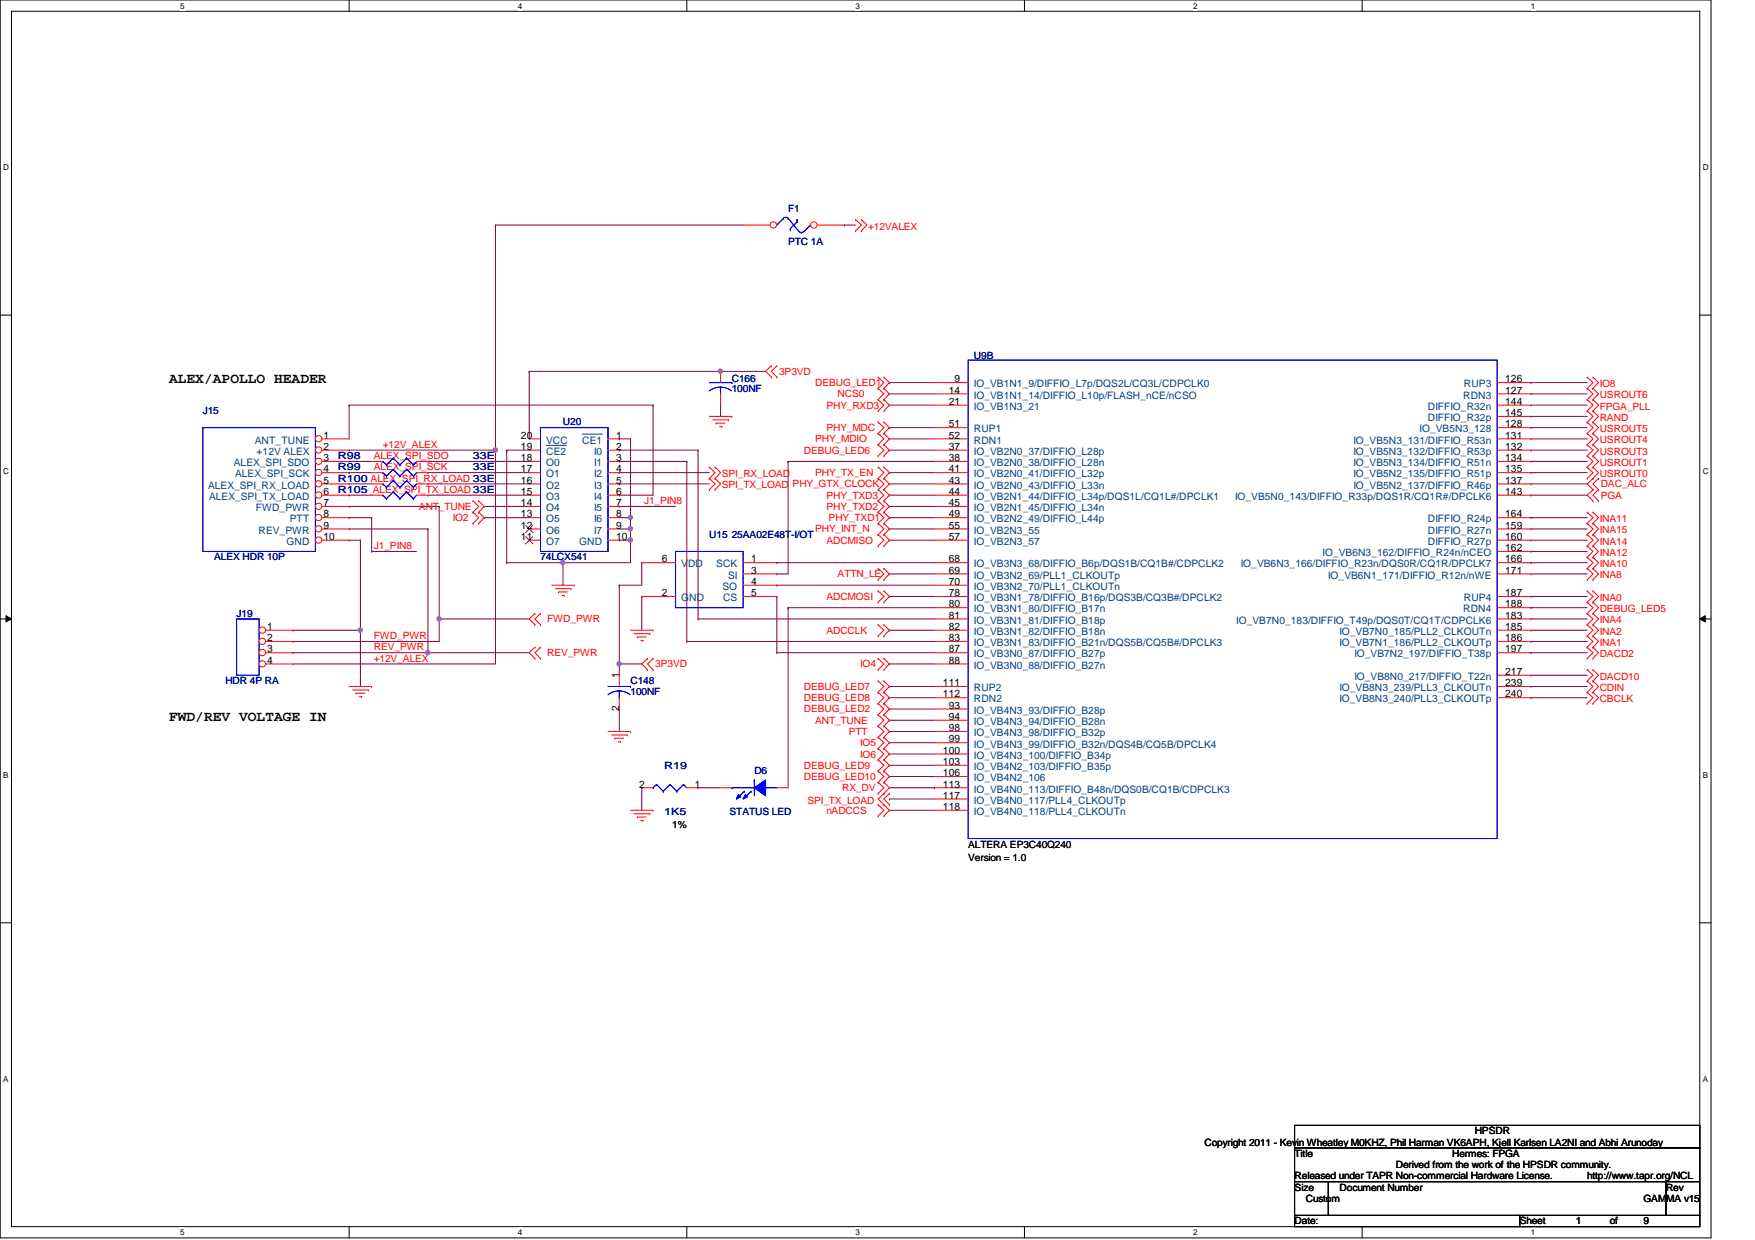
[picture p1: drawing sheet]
<svg xmlns="http://www.w3.org/2000/svg" width="297mm" height="210mm" viewBox="0 0 297 210" stroke-linecap="round" stroke-linejoin="round" font-family="sans-serif">
<path d="M0 0h289.6v209.5h-289.6zM1.9 1.9h285.8v205.7h-285.8z" fill="none" stroke="#000" stroke-width=".17"/>
<g fill="#fff">
<path d="M30.5 .2h.8v1.5h-.8z"/>
<path d="M30.5 207.9h.8v1.5h-.8z"/>
</g>
<path d="M59.1 0v1.9M59.1 207.6v1.9" fill="none" stroke="#000" stroke-width=".17"/>
<g fill="#fff">
<path d="M87.7 .2h.7v1.5h-.7z"/>
<path d="M87.7 207.9h.7v1.5h-.7z"/>
</g>
<path d="M116.2 0v1.9M116.2 207.6v1.9" fill="none" stroke="#000" stroke-width=".17"/>
<g fill="#fff">
<path d="M144.8 .2h.8v1.5h-.8z"/>
<path d="M144.8 207.9h.8v1.5h-.8z"/>
</g>
<path d="M173.4 0v1.9M173.4 207.6v1.9" fill="none" stroke="#000" stroke-width=".17"/>
<g fill="#fff">
<path d="M202 .2h.7v1.5h-.7z"/>
<path d="M202 207.9h.7v1.5h-.7z"/>
</g>
<path d="M230.5 0v1.9M230.5 207.6v1.9" fill="none" stroke="#000" stroke-width=".17"/>
<g fill="#fff">
<path d="M259.1 .2h.8v1.5h-.8z"/>
<path d="M259.1 207.9h.8v1.5h-.8z"/>
<path d="M.5 27.6h1v1.5h-1z"/>
<path d="M288.2 27.6h1v1.5h-1z"/>
<path d="M.5 79h1v1.6h-1z"/>
<path d="M288.2 79h1v1.6h-1z"/>
</g>
<path d="M0 53.3h1.9M287.7 53.3h1.9" fill="none" stroke="#000" stroke-width=".17"/>
<g fill="#fff">
<path d="M.5 130.5h.9v1.5h-.9z"/>
<path d="M288.2 130.5h.9v1.5h-.9z"/>
</g>
<path d="M0 104.8h1.9M1 104.2l.9 .6-.9 .5zM287.7 104.8l.9-.6v1.1zM287.7 104.8h1.9" fill="none" stroke="#000" stroke-width=".17"/>
<path d="M1 104.2l.9 .6-.9 .5zM287.7 104.8l.9-.6v1.1z" fill="#000"/>
<g fill="#fff">
<path d="M.5 181.9h.9v1.5h-.9z"/>
<path d="M288.2 181.9h.9v1.5h-.9z"/>
</g>
<path d="M0 156.2h1.9M287.7 156.2h1.9" fill="none" stroke="#000" stroke-width=".17"/>
<g fill="none" stroke="#800040" stroke-width=".17">
<path d="M89.6 62.9h.1M89.6 62.9v11.4M89.6 62.9h40M122 62.9h.1M150.5 66.7h.1M150.5 64.8h.1M150.5 68.6h.1M150.5 74.3h.1M150.5 76.2h.1M150.5 72.4h.1M150.5 74.3h7.7M150.5 72.4h7.7"/>
<path d="M150.5 68.6h7.7M150.5 66.7h7.7M150.5 64.8h7.7M150.5 76.2h7.7M259.1 74.3h.1M259.1 72.4h.1M259.1 68.6h.1M259.1 66.7h.1M259.1 64.8h.1M259.1 70.5h.1M259.1 78.1h.1M259.1 76.2h.1"/>
<path d="M259.1 74.3h9.5M259.1 72.4h9.5M259.1 68.6h9.5M259.1 66.7h9.5M259.1 64.8h9.5M259.1 70.5h9.5M259.1 76.2h9.5M259.1 78.1h9.5M131.5 95.2h.1M131.5 95.2h26.7M150.5 80h.1M150.5 81.9h.1"/>
<path d="M150.5 83.8h.1M150.5 85.7h.1M150.5 89.5h.1M150.5 91.4h.1M150.5 87.6h.1M150.5 80h7.7M150.5 81.9h7.7M150.5 83.8h7.7M150.5 85.7h7.7M150.5 89.5h7.7M150.5 91.4h7.7M150.5 87.6h7.7"/>
<path d="M259.1 87.6h.1M259.1 80h.1M259.1 95.2h.1M259.1 97.2h.1M259.1 93.3h.1M259.1 91.4h.1M259.1 89.5h.1M259.1 81.9h.1M259.1 80h9.5M259.1 81.9h9.5M259.1 89.5h9.5M259.1 91.4h9.5"/>
<path d="M259.1 95.2h9.5M259.1 87.6h9.5M259.1 97.2h9.5M259.1 93.3h9.5M116.2 108.6h.1M116.2 108.6h42M118.1 104.8h.1M118.1 104.8h40.1M131.5 110.5h.1M131.5 110.5h26.7M150.5 101h.1M150.5 106.7h.1"/>
<path d="M150.5 118.1h.1M150.5 101h7.7M150.5 106.7h7.7M150.5 118.1h7.7M259.1 101h.1M259.1 108.6h.1M259.1 114.3h.1M259.1 110.5h.1M259.1 106.7h.1M259.1 104.8h.1M259.1 102.9h.1M259.1 116.2h.1"/>
<path d="M259.1 118.1h.1M259.1 101h9.5M259.1 104.8h9.5M259.1 106.7h9.5M259.1 108.6h9.5M259.1 110.5h9.5M259.1 118.1h9.5M259.1 114.3h9.5M259.1 102.9h9.5M259.1 116.2h9.5M150.5 120h.1M150.5 121.9h.1"/>
<path d="M150.5 123.8h.1M150.5 135.3h.1M150.5 137.2h.1M150.5 125.7h.1M150.5 127.6h.1M150.5 129.5h.1M150.5 131.4h.1M150.5 120h7.7M150.5 121.9h7.7M150.5 123.8h7.7M150.5 135.3h7.7M150.5 137.2h7.7"/>
<path d="M150.5 125.7h7.7M150.5 127.6h7.7M150.5 129.5h7.7M150.5 131.4h7.7"/>
</g>
<circle cx="121.9" cy="62.8" r=".37" fill="#f0f"/>
<circle cx="121.9" cy="62.8" r=".37" fill="none" stroke="#f0f" stroke-width=".17"/>
<g fill="none" stroke="#800040" stroke-width=".17">
<path d="M72.4 78.1h.1M72.4 78.1h17.2M85.8 76.2h.1M85.8 76.2v19M85.8 76.2h3.8M62.9 87.6h.1M62.9 93.3h.1M62.9 87.6v5.7M62.9 93.3h7.6M72.4 83.8h.1M72.4 80h.1M72.4 83.8h17.2"/>
<path d="M72.4 80h17.2M95.3 95.2h.1M95.3 95.2h11.4M104.8 81.9h.1M104.8 85.7h.1M104.8 91.4h.1M104.8 81.9h15.3M104.8 85.7h9.5M104.8 91.4h1.9"/>
</g>
<circle cx="95.3" cy="95.2" r=".37" fill="#f0f"/>
<circle cx="95.3" cy="95.2" r=".37" fill="none" stroke="#f0f" stroke-width=".17"/>
<path d="M122 68.6h.1M122 68.6v1.9M59.1 87.6h.1M59.1 87.6h3.8M72.4 81.9h.1M72.4 81.9h17.2M82 87.6h.1M82 87.6h7.6M106.7 91.4h.1M106.7 91.4v3.8" fill="none" stroke="#800040" stroke-width=".17"/>
<circle cx="106.7" cy="91.4" r=".37" fill="#f0f"/>
<circle cx="106.7" cy="91.4" r=".37" fill="none" stroke="#f0f" stroke-width=".17"/>
<g fill="none" stroke="#800040" stroke-width=".17">
<path d="M83.9 38.1h.1M83.9 38.1v38.1M59.1 68.6h.1M59.1 78.1h.1M59.1 68.6v5.7M59.1 68.6h51.4M59.1 78.1h3.8M104.8 74.3h.1M104.8 74.3h1.9M59.1 80h.1M59.1 81.9h.1M59.1 85.7h.1"/>
<path d="M59.1 83.8h.1M59.1 83.8h3.8M59.1 80h3.8M59.1 81.9h3.8M59.1 85.7h15.2M104.8 83.8h.1M104.8 83.8h5.7M74.3 104.8h.1M74.3 104.8v3.8"/>
</g>
<circle cx="74.3" cy="104.7" r=".37" fill="#f0f"/>
<circle cx="74.3" cy="104.7" r=".37" fill="none" stroke="#f0f" stroke-width=".17"/>
<path d="M59.1 89.5h.1M59.1 89.5h13.3M72.4 89.5h.1M72.4 89.5v21M49.6 108.6h.1M49.6 106.7h.1M49.6 108.6h24.7M49.6 106.7h11.4M61 106.7h.1M61 106.7v9.5" fill="none" stroke="#800040" stroke-width=".17"/>
<circle cx="72.4" cy="110.5" r=".37" fill="#f0f"/>
<circle cx="72.4" cy="110.5" r=".37" fill="none" stroke="#f0f" stroke-width=".17"/>
<path d="M59.1 91.4h.1M59.1 91.4h1.9M61 91.4h.1M61 91.4v15.3" fill="none" stroke="#800040" stroke-width=".17"/>
<circle cx="61" cy="106.7" r=".37" fill="#f0f"/>
<circle cx="61" cy="106.7" r=".37" fill="none" stroke="#f0f" stroke-width=".17"/>
<path d="M59.1 76.2h.1M59.1 76.2h24.8M83.9 76.2h.1M83.9 76.2v36.2h-34.3M49.6 110.5h.1M49.6 112.4h.1M49.6 110.5h22.8" fill="none" stroke="#800040" stroke-width=".17"/>
<circle cx="83.8" cy="76.2" r=".37" fill="#f0f"/>
<circle cx="83.8" cy="76.2" r=".37" fill="none" stroke="#f0f" stroke-width=".17"/>
<g fill="none" stroke="#800040" stroke-width=".17">
<path d="M83.9 38.1h.1M83.9 38.1h41.9M104.8 76.2h.1M104.8 78.1h.1M104.8 76.2h13.3M104.8 78.1h11.4M110.5 68.6h.1M110.5 68.6v15.2M116.2 78.1h.1M116.2 78.1v30.5M118.1 76.2h.1M118.1 76.2v28.6"/>
<path d="M74.3 85.7h.1M74.3 85.7v19.1M85.8 95.2h.1M85.8 95.2h9.5M95.3 95.2h.1M95.3 95.2v3.9M104.8 80h.1M104.8 99.1h.1M104.8 80h15.3M104.8 99.1v13.3M108.6 95.2h.1M108.6 95.2v3.9h-3.8"/>
<path d="M131.5 99.1h.1M131.5 99.1h26.7M259.1 83.8h.1M259.1 83.8h9.5M72.4 110.5h.1M72.4 110.5h17.2M74.3 104.8h.1M74.3 104.8h15.3M104.8 112.4h.1M104.8 112.4h3.8M108.6 101h.1M108.6 101v5.7"/>
<path d="M131.5 101h.1M131.5 101v9.5M150.5 112.4h.1M150.5 112.4h7.7"/>
</g>
<circle cx="104.8" cy="112.4" r=".37" fill="#f0f"/>
<circle cx="104.8" cy="112.4" r=".37" fill="none" stroke="#f0f" stroke-width=".17"/>
<g fill="none" stroke="#800040" stroke-width=".17">
<path d="M133.4 78.1h.1M133.4 78.1v19.1h-1.9M133.4 78.1h24.8M82 85.7h.1M82 85.7h7.6M106.7 89.5h.1M106.7 89.5v1.9M131.5 97.2h.1M150.5 97.2h.1M150.5 97.2h7.7M104.8 112.4h.1M104.8 112.4v1.9"/>
<path d="M133.4 102.9h.1M133.4 102.9v30.4M133.4 102.9h24.8M150.5 116.2h.1M150.5 116.2h7.7M104.8 120h.1M104.8 120v3.8M108.6 133.3h.1M108.6 133.3v3.9M118.1 133.3h.1M118.1 133.3h3.9"/>
</g>
<circle cx="106.7" cy="89.5" r=".37" fill="#f0f"/>
<circle cx="106.7" cy="89.5" r=".37" fill="none" stroke="#f0f" stroke-width=".17"/>
<path d="M106.7 87.6h.1M106.7 87.6v1.9" fill="none" stroke="#800040" stroke-width=".17"/>
<circle cx="106.7" cy="87.6" r=".37" fill="#f0f"/>
<circle cx="106.7" cy="87.6" r=".37" fill="none" stroke="#f0f" stroke-width=".17"/>
<path d="M142.9 38.1h.1M142.9 38.1h1.9M106.7 74.3h.1M106.7 74.3v13.3M104.8 87.6h1.9M104.8 89.5h1.9M106.7 87.6h.1M106.7 89.5h.1M150.5 133.3h7.7M158.2 133.3h.1" fill="none" stroke="#800040" stroke-width=".17"/>
<g fill="none" stroke="#f00" stroke-width=".17">
<path d="M144.8 37.2h.1M144.8 39.1h.1M144.8 37.2l1 .9-1 1M145.8 37.2h.1M145.8 39.1h.1M145.8 37.2l.9 .9-.9 1M62.9 78.1h1.9M70.5 78.1h1.9M120.1 79.1h.1M120.1 70.5h3.8M120.1 79.1l.9 .9-.9 1M120.6 71.1h2.7"/>
<path d="M121 79.1h.1M121 79.1l1 .9-1 1M121.2 71.6h.1M121.2 71.6h1.5M121.8 72.2h.4M122.2 72.2h.1M123.3 71.1h.1M123.9 70.5h.1M130.6 61.9h.1M130.6 63.8h.1M130.6 61.9l-1 1 1 .9M131.5 63.8h.1"/>
<path d="M131.5 61.9h.1M131.5 61.9l-.9 1 .9 .9M148.6 67.6h.1M148.6 65.7h.1M148.6 63.8h.1M148.6 69.6h.1M148.6 75.3h.1M148.6 73.4h.1M148.6 79.1h.1M148.6 71.5h.1M148.6 77.2h.1M148.6 65.7l1 1-1 .9"/>
<path d="M148.6 63.8l1 1-1 .9M148.6 67.6l1 1-1 1M148.6 73.4l1 .9-1 1M148.6 79.1l1 .9-1 1M148.6 71.5l1 .9-1 1M148.6 75.3l1 .9-1 1M149.6 65.7h.1M149.6 67.6h.1M149.6 63.8h.1M149.6 69.6h.1M149.6 73.4h.1M149.6 75.3h.1"/>
<path d="M149.6 79.1h.1M149.6 71.5h.1M149.6 77.2h.1M149.6 65.7l.9 1-.9 .9M149.6 63.8l.9 1-.9 .9M149.6 67.6l.9 1-.9 1M149.6 73.4l.9 .9-.9 1M149.6 79.1l.9 .9-.9 1M149.6 71.5l.9 .9-.9 1M149.6 75.3l.9 .9-.9 1M268.6 73.4h.1M268.6 75.3h.1"/>
<path d="M268.6 71.5h.1M268.6 67.6h.1M268.6 69.6h.1M268.6 65.7h.1M268.6 79.1h.1M268.6 77.2h.1M268.6 63.8h.1M268.6 73.4l1 .9-1 1M268.6 71.5l1 .9-1 1M268.6 67.6l1 1-1 1M268.6 65.7l1 1-1 .9M268.6 69.6l1 .9-1 1"/>
<path d="M268.6 79.1l1 .9-1 1M268.6 77.2l1 .9-1 1M268.6 75.3l1 .9-1 1M268.6 63.8l1 1-1 .9M269.6 73.4h.1M269.6 75.3h.1M269.6 71.5h.1M269.6 67.6h.1M269.6 69.6h.1M269.6 65.7h.1M269.6 79.1h.1M269.6 77.2h.1"/>
<path d="M269.6 63.8h.1M269.6 73.4l.9 .9-.9 1M269.6 71.5l.9 .9-.9 1M269.6 67.6l.9 1-.9 1M269.6 65.7l.9 1-.9 .9M269.6 69.6l.9 .9-.9 1M269.6 79.1l.9 .9-.9 1M269.6 77.2l.9 .9-.9 1M269.6 75.3l.9 .9-.9 1M269.6 63.8l.9 1-.9 .9M80 88.6h.1M80 86.7h.1"/>
<path d="M80 84.8h.1M80 86.7l1 .9-1 1M80 84.8l1 .9-1 1M81 86.7h.1M81 88.6h.1M81 84.8h.1M81 86.7l1 .9-1 1M81 84.8l1 .9-1 1M93.4 99.1h3.8M94 99.7h2.6M96.6 99.7h.1M97.2 99.1h.1"/>
<path d="M120.1 81h.1M120.1 82.9h.1M120.1 81l.9 .9-.9 1M121 81h.1M121 82.9h.1M121 81l1 .9-1 1M148.6 81h.1M148.6 82.9h.1M148.6 84.8h.1M148.6 86.7h.1M148.6 90.5h.1M148.6 88.6h.1"/>
<path d="M148.6 92.4h.1M148.6 98.1h.1M148.6 96.2h.1M148.6 81l1 .9-1 1M148.6 82.9l1 .9-1 1M148.6 84.8l1 .9-1 1M148.6 88.6l1 .9-1 1M148.6 86.7l1 .9-1 1M148.6 90.5l1 .9-1 1M148.6 96.2l1 1-1 .9M149.6 81h.1M149.6 82.9h.1"/>
<path d="M149.6 84.8h.1M149.6 86.7h.1M149.6 88.6h.1M149.6 90.5h.1M149.6 92.4h.1M149.6 96.2h.1M149.6 98.1h.1M149.6 81l.9 .9-.9 1M149.6 82.9l.9 .9-.9 1M149.6 84.8l.9 .9-.9 1M149.6 88.6l.9 .9-.9 1M149.6 86.7l.9 .9-.9 1"/>
<path d="M149.6 90.5l.9 .9-.9 1M149.6 96.2l.9 1-.9 .9M268.6 86.7h.1M268.6 88.6h.1M268.6 81h.1M268.6 94.3h.1M268.6 96.2h.1M268.6 98.1h.1M268.6 92.4h.1M268.6 90.5h.1M268.6 86.7l1 .9-1 1M268.6 94.3l1 .9-1 1"/>
<path d="M268.6 96.2l1 1-1 .9M268.6 92.4l1 .9-1 1M268.6 90.5l1 .9-1 1M268.6 88.6l1 .9-1 1M269.6 86.7h.1M269.6 88.6h.1M269.6 81h.1M269.6 94.3h.1M269.6 96.2h.1M269.6 98.1h.1M269.6 92.4h.1M269.6 90.5h.1"/>
<path d="M269.6 82.9h.1M269.6 84.8h.1M269.6 86.7l.9 .9-.9 1M269.6 94.3l.9 .9-.9 1M269.6 96.2l.9 1-.9 .9M269.6 92.4l.9 .9-.9 1M269.6 90.5l.9 .9-.9 1M269.6 88.6l.9 .9-.9 1M269.6 81l-1 .9 1 1M269.6 82.9l-1 .9 1 1M270.5 82.9h.1M270.5 81h.1"/>
<path d="M270.5 84.8h.1M270.5 81l-.9 .9 .9 1M270.5 82.9l-.9 .9 .9 1M59.1 116.2h3.8M59.7 116.8h2.7M60.2 117.3h.1M60.2 117.3h1.6M60.8 117.9h.4M61.2 117.9h.1M62.4 116.8h.1M62.9 116.2h.1M90.5 103.8h.1"/>
<path d="M90.5 105.7h.1M90.5 109.6h.1M90.5 111.5h.1M90.5 103.8l-.9 1 .9 .9M90.5 109.6l-.9 .9 .9 1M91.5 105.7h.1M91.5 103.8h.1M91.5 111.5h.1M91.5 109.6h.1M91.5 103.8l-1 1 1 .9M91.5 109.6l-1 .9 1 1M94.5 100.2h.1"/>
<path d="M94.5 100.2h1.6M95.1 100.8h.4M95.5 100.8h.1M106.7 106.7h3.8M107.3 107.3h2.7M107.9 107.8h.1M107.9 107.8h1.5M108.5 108.4h.3M108.8 108.4h.1M109.6 111.5h.1M109.6 113.4h.1M109.6 111.5l-1 .9 1 1"/>
<path d="M110 107.3h.1M110.5 106.7h.1M110.5 113.4h.1M110.5 111.5h.1M110.5 111.5l-.9 .9 .9 1M148.6 101.9h.1M148.6 100h.1M148.6 107.7h.1M148.6 105.7h.1M148.6 119.1h.1M148.6 117.2h.1M148.6 113.4h.1"/>
<path d="M148.6 111.5h.1M148.6 115.3h.1M148.6 100l1 1-1 .9M148.6 105.7l1 1-1 1M148.6 119.1l1 .9-1 1M148.6 117.2l1 .9-1 1M148.6 111.5l1 .9-1 1M148.6 115.3l1 .9-1 1M149.6 100h.1M149.6 101.9h.1M149.6 105.7h.1M149.6 107.7h.1"/>
<path d="M149.6 119.1h.1M149.6 117.2h.1M149.6 111.5h.1M149.6 113.4h.1M149.6 115.3h.1M149.6 100l.9 1-.9 .9M149.6 105.7l.9 1-.9 1M149.6 119.1l.9 .9-.9 1M149.6 117.2l.9 .9-.9 1M149.6 111.5l.9 .9-.9 1M149.6 115.3l.9 .9-.9 1M268.6 100h.1"/>
<path d="M268.6 101.9h.1M268.6 107.7h.1M268.6 109.6h.1M268.6 113.4h.1M268.6 115.3h.1M268.6 111.5h.1M268.6 105.7h.1M268.6 103.8h.1M268.6 117.2h.1M268.6 119.1h.1M268.6 100l1 1-1 .9M268.6 107.7l1 .9-1 1"/>
<path d="M268.6 113.4l1 .9-1 1M268.6 109.6l1 .9-1 1M268.6 105.7l1 1-1 1M268.6 103.8l1 1-1 .9M268.6 101.9l1 1-1 .9M268.6 115.3l1 .9-1 1M268.6 117.2l1 .9-1 1M269.6 100h.1M269.6 101.9h.1M269.6 107.7h.1M269.6 109.6h.1M269.6 113.4h.1"/>
<path d="M269.6 115.3h.1M269.6 111.5h.1M269.6 105.7h.1M269.6 103.8h.1M269.6 117.2h.1M269.6 119.1h.1M269.6 100l.9 1-.9 .9M269.6 107.7l.9 .9-.9 1M269.6 113.4l.9 .9-.9 1M269.6 109.6l.9 .9-.9 1M269.6 105.7l.9 1-.9 1M269.6 103.8l.9 1-.9 .9"/>
<path d="M269.6 101.9l.9 1-.9 .9M269.6 115.3l.9 .9-.9 1M269.6 117.2l.9 .9-.9 1M102.9 123.8h3.8M103.5 124.4h2.7M104.1 125h.1M104.1 125h1.5M104.6 125.6h.4M105 125.6h.1M106.2 124.4h.1M106.7 123.8h.1M106.7 137.2h3.8"/>
<path d="M107.3 137.8h2.7M107.9 138.3h.1M107.9 138.3h1.5M108.5 138.9h.3M108.8 138.9h.1M110 137.8h.1M110.5 137.2h.1M148.6 121h.1M148.6 122.9h.1M148.6 124.8h.1M148.6 138.1h.1M148.6 136.2h.1"/>
<path d="M148.6 132.4h.1M148.6 130.5h.1M148.6 128.6h.1M148.6 126.7h.1M148.6 134.3h.1M148.6 121l1 .9-1 1M148.6 122.9l1 .9-1 1M148.6 136.2l1 1-1 .9M148.6 130.5l1 .9-1 1M148.6 128.6l1 .9-1 1M148.6 124.8l1 .9-1 1M148.6 126.7l1 .9-1 1"/>
<path d="M148.6 132.4l1 .9-1 1M149.6 121h.1M149.6 122.9h.1M149.6 124.8h.1M149.6 136.2h.1M149.6 138.1h.1M149.6 134.3h.1M149.6 130.5h.1M149.6 132.4h.1M149.6 128.6h.1M149.6 126.7h.1M149.6 121l.9 .9-.9 1"/>
<path d="M149.6 122.9l.9 .9-.9 1M149.6 134.3l-1 1 1.9 1.9-.9 .9M149.6 130.5l.9 .9-.9 1M149.6 128.6l.9 .9-.9 1M149.6 124.8l.9 .9-.9 1M149.6 126.7l.9 .9-.9 1M149.6 132.4l.9 .9-.9 1M150.5 134.3h.1M150.5 136.2h.1M150.5 134.3l-.9 1 .9 .9"/>
</g>
<path d="M219.1 190.5h68.6v3.8h-68.6zM219.1 194.3h68.6v5.7h-68.6zM219.1 200h5.7v5.7h-5.7zM219.1 205.7h38.1v1.9h-38.1zM224.8 200h57.2v5.7h-57.2zM257.2 205.7h30.5v1.9h-30.5zM282 200h5.7v5.7h-5.7z" fill="none" stroke="#000" stroke-width=".17"/>
<g fill="none" stroke="#00f" stroke-width=".17">
<path d="M34.3 72.4h19.1v20.9h-19.1zM64.8 78.1h.1M64.8 78.1l.6 .6M65.4 78.7h.1M66.5 77.6h.1M66.5 77.6l1.2 1.1M66.5 77.6l-1.1 1.1M67.7 78.7h.1M68.8 77.6h.1M68.8 77.6l1.2 1.1M68.8 77.6l-1.1 1.1M70 78.7h.1"/>
<path d="M70.5 78.1l-.5 .6"/>
</g>
<circle cx="53.9" cy="74.3" r=".55" fill="#fff"/>
<g fill="none" stroke="#f00" stroke-width=".17">
<path d="M54.5 74.3h4.6"/>
<circle cx="53.9" cy="74.3" r=".55"/>
</g>
<circle cx="53.9" cy="76.2" r=".55" fill="#fff"/>
<g fill="none" stroke="#f00" stroke-width=".17">
<path d="M54.5 76.2h4.6"/>
<circle cx="53.9" cy="76.2" r=".55"/>
</g>
<circle cx="53.9" cy="78.1" r=".55" fill="#fff"/>
<g fill="none" stroke="#f00" stroke-width=".17">
<path d="M54.5 78.1h4.6"/>
<circle cx="53.9" cy="78.1" r=".55"/>
</g>
<circle cx="53.9" cy="80" r=".55" fill="#fff"/>
<g fill="none" stroke="#f00" stroke-width=".17">
<path d="M54.5 80h4.6"/>
<circle cx="53.9" cy="80" r=".55"/>
</g>
<circle cx="53.9" cy="81.9" r=".55" fill="#fff"/>
<g fill="none" stroke="#f00" stroke-width=".17">
<path d="M54.5 81.9h4.6"/>
<circle cx="53.9" cy="81.9" r=".55"/>
</g>
<circle cx="53.9" cy="83.8" r=".55" fill="#fff"/>
<g fill="none" stroke="#f00" stroke-width=".17">
<path d="M54.5 83.8h4.6"/>
<circle cx="53.9" cy="83.8" r=".55"/>
</g>
<circle cx="53.9" cy="85.7" r=".55" fill="#fff"/>
<g fill="none" stroke="#f00" stroke-width=".17">
<path d="M54.5 85.7h4.6"/>
<circle cx="53.9" cy="85.7" r=".55"/>
</g>
<circle cx="53.9" cy="87.6" r=".55" fill="#fff"/>
<g fill="none" stroke="#f00" stroke-width=".17">
<path d="M54.5 87.6h4.6"/>
<circle cx="53.9" cy="87.6" r=".55"/>
</g>
<circle cx="53.9" cy="89.5" r=".55" fill="#fff"/>
<g fill="none" stroke="#f00" stroke-width=".17">
<path d="M54.5 89.5h4.6"/>
<circle cx="53.9" cy="89.5" r=".55"/>
</g>
<circle cx="53.9" cy="91.4" r=".55" fill="#fff"/>
<g fill="none" stroke="#f00" stroke-width=".17">
<path d="M54.5 91.4h4.6M62.9 81.9h1.9M70.5 81.9h1.9M108.6 95.2h5.7M125.8 99.1h5.7M125.8 95.2h5.7M125.8 97.2h5.7M108.6 101h5.7M125.8 101h5.7"/>
<circle cx="53.9" cy="91.4" r=".55"/>
</g>
<g fill="none" stroke="#00f" stroke-width=".17">
<path d="M64.8 81.9h.1M64.8 81.9l.6 .6M65.4 82.5h.1M66.5 81.4h.1M66.5 81.4l1.2 1.1M66.5 81.4l-1.1 1.1M67.7 82.5h.1M68.8 81.4h.1M68.8 81.4l1.2 1.1M68.8 81.4l-1.1 1.1M70 82.5h.1M70.5 81.9l-.5 .6"/>
<path d="M114.3 93.3h11.5v9.6h-11.5zM40 104.8h3.9v9.5h-3.9z"/>
</g>
<circle cx="44.4" cy="106.7" r=".55" fill="#fff"/>
<g fill="none" stroke="#f00" stroke-width=".17">
<path d="M45 106.7h4.6"/>
<circle cx="44.4" cy="106.7" r=".55"/>
</g>
<circle cx="44.4" cy="108.6" r=".55" fill="#fff"/>
<g fill="none" stroke="#f00" stroke-width=".17">
<path d="M45 108.6h4.6"/>
<circle cx="44.4" cy="108.6" r=".55"/>
</g>
<circle cx="44.4" cy="110.5" r=".55" fill="#fff"/>
<g fill="none" stroke="#f00" stroke-width=".17">
<path d="M45 110.5h4.6"/>
<circle cx="44.4" cy="110.5" r=".55"/>
</g>
<circle cx="44.4" cy="112.4" r=".55" fill="#fff"/>
<g fill="none" stroke="#f00" stroke-width=".17">
<path d="M122 62.9v1.9M122 66.7v1.9M158.2 72.4h5.7M158.2 74.3h5.7M158.2 76.2h5.7M158.2 78.1h5.7M158.2 64.8h5.7M158.2 66.7h5.7M158.2 68.6h5.7M253.4 72.4h5.7M253.4 74.3h5.7M253.4 76.2h5.7"/>
<path d="M253.4 78.1h5.7M253.4 64.8h5.7M253.4 66.7h5.7M253.4 68.6h5.7M253.4 70.5h5.7M62.9 83.8h1.9M70.5 83.8h1.9M158.2 95.2h5.7M158.2 97.2h5.7M158.2 99.1h5.7M158.2 80h5.7M158.2 81.9h5.7"/>
<path d="M158.2 83.8h5.7M158.2 85.7h5.7M158.2 87.6h5.7M158.2 89.5h5.7M158.2 91.4h5.7M253.4 95.2h5.7M253.4 97.2h5.7M253.4 80h5.7M253.4 81.9h5.7M253.4 83.8h5.7M253.4 87.6h5.7M253.4 89.5h5.7"/>
<path d="M253.4 91.4h5.7M253.4 93.3h5.7M45 112.4h4.6M158.2 112.4h5.7M158.2 116.2h5.7M158.2 118.1h5.7M158.2 101h5.7M158.2 102.9h5.7M158.2 104.8h5.7M158.2 106.7h5.7M158.2 108.6h5.7M158.2 110.5h5.7"/>
<path d="M253.4 116.2h5.7M253.4 118.1h5.7M253.4 101h5.7M253.4 102.9h5.7M253.4 104.8h5.7M253.4 106.7h5.7M253.4 108.6h5.7M253.4 110.5h5.7M253.4 114.3h5.7M108.6 133.3h1.9M116.2 133.3h1.9M158.2 120h5.7"/>
<path d="M158.2 121.9h5.7M158.2 123.8h5.7M158.2 125.7h5.7M158.2 127.6h5.7M158.2 129.5h5.7M158.2 131.4h5.7M158.2 133.3h5.7M158.2 135.3h5.7M158.2 137.2h5.7"/>
<circle cx="44.4" cy="112.4" r=".55"/>
</g>
<g fill="none" stroke="#00f" stroke-width=".17">
<path d="M120.1 64.8h3.8M122 66.7h.1M122 65.5l1.1 .3 .7 .4M122 65.5l-.9 .1-1 .6M122 65.5v1.2M123.9 64.8h.1M163.9 61h89.5v80.9h-89.5zM64.8 83.8h.1M64.8 83.8l.6 .6M65.4 84.4h.1M66.5 83.3h.1M66.5 83.3l1.2 1.1"/>
<path d="M66.5 83.3l-1.1 1.1M67.7 84.4h.1M68.8 83.3h.1M68.8 83.3l1.2 1.1M68.8 83.3l-1.1 1.1M70 84.4h.1M70.5 83.8l-.5 .6M110.5 133.3h.1M111.1 132.8h.1M111.1 132.8l1.2 1.1M111.1 132.8l-.6 .5M112.3 133.9h.1"/>
<path d="M113.4 132.8h.1M113.4 132.8l1.2 1.1M113.4 132.8l-1.1 1.1M114.6 133.9h.1M115.7 132.8h.1M115.7 132.8l.5 .5M115.7 132.8l-1.1 1.1M123.9 133.3h.1M123.9 133.3h3.8M127.7 132h.1M127.7 132v2.7M129.6 133.3h.1"/>
<path d="M129.6 133.3h1.9"/>
</g>
<path d="M127.7 133.3l1.9-1.3v2.7z" fill-rule="evenodd" fill="#00f"/>
<path d="M127.7 133.3l1.9-1.3v2.7z" fill="none" stroke="#00f" stroke-width=".17"/>
<path d="M125 134.5l.4 .4-.8 .4z" fill-rule="evenodd" fill="#00f"/>
<path d="M125 134.5l.4 .4-.8 .4z" fill="none" stroke="#00f" stroke-width=".17"/>
<path d="M126.1 134.5l.4 .4-.7 .4z" fill-rule="evenodd" fill="#00f"/>
<path d="M123.9 133.3h.1M123.9 133.3h3.8M126 133.9h.1M126 133.9l-1.2 1.2M126.1 134.5l.4 .4-.7 .4zM127.1 133.9h.1M127.1 133.9l-1.1 1.2M127.7 132h.1M127.7 132v2.7M129.6 133.3h.1M129.6 133.3h1.9" fill="none" stroke="#00f" stroke-width=".17"/>
<path d="M127.7 133.3l1.9-1.3v2.7z" fill-rule="evenodd" fill="#00f"/>
<path d="M127.7 133.3l1.9-1.3v2.7z" fill="none" stroke="#00f" stroke-width=".17"/>
<path d="M125 134.5l.4 .4-.8 .4z" fill-rule="evenodd" fill="#00f"/>
<path d="M125 134.5l.4 .4-.8 .4z" fill="none" stroke="#00f" stroke-width=".17"/>
<path d="M126.1 134.5l.4 .4-.7 .4z" fill-rule="evenodd" fill="#00f"/>
<g fill="none" stroke="#00f" stroke-width=".17">
<path d="M132.6 36.9l.4-.1 .4 .1M132.6 37h.1M132.6 37l-1.1 1.1M133.4 37h.1M133.4 37l1.9 2.2M133.8 38.7h.1M133.8 38.7v.4M134.9 37.5h.1M134.9 37.2h.1M134.9 37.5l-1.1 1.2M134.9 37.2v.3M135.3 39.2l.3 .2 .4-.2"/>
<path d="M137.2 38.1h.1M137.2 38.1l-1.1 1.1M126 133.9h.1M126 133.9l-1.2 1.2M126.1 134.5l.4 .4-.7 .4zM127.1 133.9h.1M127.1 133.9l-1.1 1.2"/>
</g>
<path d="M122 133.3h1.9M131.5 133.3h1.9" fill="none" stroke="#f00" stroke-width=".17"/>
<circle cx="130.9" cy="38.1" r=".55" fill="#fff"/>
<g fill="none" stroke="#f00" stroke-width=".17">
<path d="M125.8 38.1h4.5"/>
<circle cx="130.9" cy="38.1" r=".55"/>
</g>
<circle cx="137.8" cy="38.1" r=".55" fill="#fff"/>
<g fill="none" stroke="#f00" stroke-width=".17">
<path d="M138.3 38.1h4.6M89.6 74.3h1.9M89.6 78.1h1.9M89.6 76.2h1.9M102.9 74.3h1.9M102.9 78.1h1.9M102.9 76.2h1.9M62.9 80h1.9M70.5 80h1.9M89.6 87.6h1.9M89.6 91.4h1.9M89.6 81.9h1.9"/>
<path d="M89.6 85.7h1.9M89.6 89.5h1.9M89.6 80h1.9M89.6 83.8h1.9M102.9 87.6h1.9M102.9 91.4h1.9M102.9 81.9h1.9M102.9 85.7h1.9M102.9 89.5h1.9M102.9 80h1.9M102.9 83.8h1.9M104.8 114.3v1.9"/>
<path d="M104.8 118.1v1.9"/>
<circle cx="137.8" cy="38.1" r=".55"/>
</g>
<g fill="none" stroke="#00f" stroke-width=".17">
<path d="M66.5 79.5h.1M66.5 79.5l1.2 1.1M66.5 79.5l-1.1 1.1M68.8 79.5h.1M68.8 79.5l1.2 1.1M68.8 79.5l-1.1 1.1M91.5 72.4h11.4v20.9h-11.4zM64.8 80h.1M64.8 80l.6 .6M65.4 80.6h.1M67.7 80.6h.1M70 80.6h.1"/>
<path d="M70.5 80l-.5 .6M102.9 116.2h3.8M104.8 118.1h.1M104.8 117l1.2 .2 .6 .4M104.8 117l-.8 .1-1.1 .5M104.8 117v1.1M106.7 116.2h.1"/>
</g>
<path d="M92.5 75.4h3.3M98.5 73.5h3.4" fill="none" stroke="#004080" stroke-width=".17"/>
<path d="M89 88.9l1.2 1.3M89 90.8l1.2 1.3M90.2 88.9l-1.3 1.3M90.2 90.8l-1.3 1.3" fill="none" stroke="#804000" stroke-width=".17"/>
<circle cx="121.9" cy="62.8" r=".37" fill="#f0f"/>
<circle cx="121.9" cy="62.8" r=".37" fill="none" stroke="#f0f" stroke-width=".17"/>
<circle cx="95.3" cy="95.2" r=".37" fill="#f0f"/>
<circle cx="95.3" cy="95.2" r=".37" fill="none" stroke="#f0f" stroke-width=".17"/>
<circle cx="106.7" cy="91.4" r=".37" fill="#f0f"/>
<circle cx="106.7" cy="91.4" r=".37" fill="none" stroke="#f0f" stroke-width=".17"/>
<circle cx="74.3" cy="104.7" r=".37" fill="#f0f"/>
<circle cx="74.3" cy="104.7" r=".37" fill="none" stroke="#f0f" stroke-width=".17"/>
<circle cx="72.4" cy="110.5" r=".37" fill="#f0f"/>
<circle cx="72.4" cy="110.5" r=".37" fill="none" stroke="#f0f" stroke-width=".17"/>
<circle cx="61" cy="106.7" r=".37" fill="#f0f"/>
<circle cx="61" cy="106.7" r=".37" fill="none" stroke="#f0f" stroke-width=".17"/>
<circle cx="83.8" cy="76.2" r=".37" fill="#f0f"/>
<circle cx="83.8" cy="76.2" r=".37" fill="none" stroke="#f0f" stroke-width=".17"/>
<circle cx="104.8" cy="112.4" r=".37" fill="#f0f"/>
<circle cx="104.8" cy="112.4" r=".37" fill="none" stroke="#f0f" stroke-width=".17"/>
<circle cx="106.7" cy="89.5" r=".37" fill="#f0f"/>
<circle cx="106.7" cy="89.5" r=".37" fill="none" stroke="#f0f" stroke-width=".17"/>
<circle cx="106.7" cy="87.6" r=".37" fill="#f0f"/>
<circle cx="106.7" cy="87.6" r=".37" fill="none" stroke="#f0f" stroke-width=".17"/>
<g font-size="2.5">
<text x="28.6" y="64.9">ALEX/APOLLO HEADER</text>
<text x="28.6" y="122">FWD/REV VOLTAGE IN</text>
</g>
<g font-size="1.7" fill="#000080">
<text x="133.4" y="35.8">F1</text>
<text x="133.4" y="41.5">PTC 1A</text>
<text x="123.9" y="64.6">C166</text>
<text x="164.8" y="60.8">U9B</text>
<text x="34.3" y="70.1">J15</text>
<text x="123.9" y="66.3">100NF</text>
<text x="57.2" y="77.7">R98</text>
<text x="80" y="77.7">33E</text>
<text x="95.3" y="72">U20</text>
<text x="57.2" y="81.5">R100 ALEX_SPI_RX_LOAD 33E</text>
<text x="57.2" y="83.4">R105 ALEX_SPI_TX_LOAD33E</text>
<text x="57.2" y="79.6">R99</text>
<text x="80" y="79.6">33E</text>
<text x="36.2" y="94.9">ALEX HDR 10P</text>
<text x="91.5" y="94.9">74LCX541</text>
<text x="120.1" y="91.1">U15 25AA02E48T-I/OT</text>
<text x="40" y="104.4">J19</text>
<text x="38.1" y="115.8">HDR 4P RA</text>
<text x="106.7" y="115.8">C148</text>
<text x="106.7" y="117.7">100NF</text>
<text x="112.4" y="130.1">R19</text>
<text x="127.7" y="131.1">D6</text>
<text x="112.4" y="137.9">1K5</text>
<text x="123.5" y="137.9">STATUS LED</text>
</g>
<g font-size="1.7" fill="#f00">
<text x="146.9" y="38.9">+12VALEX</text>
<text x="131.9" y="63.5">3P3VD</text>
<text x="138" y="65.4">DEBUG_LED1</text>
<text x="270.8" y="65.5">IO8</text>
<text x="139.9" y="69.2">PHY_RXD3</text>
<text x="141.8" y="67.3">NCS0</text>
<text x="270.8" y="69.3">FPGA_PLL</text>
<text x="270.8" y="67.4">USROUT6</text>
<text x="270.8" y="71.2">RAND</text>
<text x="63.3" y="77.7">ALEX_SPI_SDO</text>
<text x="64.8" y="75.8">+12V_ALEX</text>
<text x="136.1" y="76.8">DEBUG_LED6</text>
<text x="138" y="74.9">PHY_MDIO</text>
<text x="139.9" y="73">PHY_MDC</text>
<text x="270.8" y="75.1">USROUT4</text>
<text x="270.8" y="73.2">USROUT5</text>
<text x="270.8" y="77">USROUT3</text>
<text x="63.3" y="79.6">ALEX_SPI_SCK</text>
<text x="122.2" y="80.8">SPI_RX_LOAD</text>
<text x="122.2" y="82.7">SPI_TX_LOAD</text>
<text x="134.2" y="82.5">PHY_GTX_CLOCK</text>
<text x="138" y="80.6">PHY_TX_EN</text>
<text x="270.8" y="80.8">USROUT0</text>
<text x="270.8" y="78.9">USROUT1</text>
<text x="270.9" y="82.5">DAC_ALC</text>
<text x="70.9" y="86.3">ANT_TUNE</text>
<text x="76.6" y="88.2">IO2</text>
<text x="109" y="85.3">J1_PIN8</text>
<text x="139.9" y="84.4">PHY_TXD3</text>
<text x="139.9" y="86.3">PHY_TXD2</text>
<text x="140.2" y="88.2">PHY_TXD1</text>
<text x="270.8" y="88.4">INA11</text>
<text x="270.9" y="84.4">PGA</text>
<text x="63.3" y="93">J1_PIN8</text>
<text x="138" y="90.1">PHY_INT_N</text>
<text x="139.9" y="92">ADCMISO</text>
<text x="270.8" y="94.1">INA12</text>
<text x="270.8" y="92.2">INA14</text>
<text x="270.8" y="90.3">INA15</text>
<text x="139.9" y="101.6">ADCMOSI</text>
<text x="141.8" y="97.7">ATTN_LE</text>
<text x="270.8" y="96">INA10</text>
<text x="270.8" y="101.7">INA0</text>
<text x="270.8" y="97.9">INA8</text>
<text x="92.6" y="105.4">FWD_PWR</text>
<text x="139.9" y="107.3">ADCCLK</text>
<text x="270.8" y="107.4">INA2</text>
<text x="270.8" y="105.5">INA4</text>
<text x="270.8" y="103.6">DEBUG_LED5</text>
<text x="63.3" y="108.2">FWD_PWR</text>
<text x="63.3" y="110.1">REV_PWR</text>
<text x="63.3" y="112">+12V_ALEX</text>
<text x="92.6" y="111.1">REV_PWR</text>
<text x="110.9" y="113">3P3VD</text>
<text x="145.6" y="113">IO4</text>
<text x="270.8" y="109.3">INA1</text>
<text x="270.8" y="111.3">DACD2</text>
<text x="136.1" y="118.7">DEBUG_LED8</text>
<text x="136.1" y="116.8">DEBUG_LED7</text>
<text x="270.8" y="115.1">DACD10</text>
<text x="270.8" y="117">CDIN</text>
<text x="270.8" y="118.9">CBCLK</text>
<text x="136.1" y="120.6">DEBUG_LED2</text>
<text x="138" y="122.5">ANT_TUNE</text>
<text x="143.7" y="124.4">PTT</text>
<text x="136.1" y="130.1">DEBUG_LED9</text>
<text x="145.6" y="126.3">IO5</text>
<text x="145.6" y="128.2">IO6</text>
<text x="136.1" y="132">DEBUG_LED10</text>
<text x="136.6" y="136">SPI_TX_LOAD</text>
<text x="139.9" y="137.8">nADCCS</text>
<text x="142.5" y="133.9">RX_DV</text>
</g>
<g font-size="1.7">
<text x="161.5" y="64.7">9</text>
<text x="254.8" y="64.7">126</text>
<text x="160.6" y="66.6">14</text>
<text x="160.6" y="68.5">21</text>
<text x="254.8" y="66.6">127</text>
<text x="254.8" y="68.5">144</text>
<text x="254.8" y="70.4">145</text>
<text x="54.7" y="74.3">1</text>
<text x="54.7" y="76.2">2</text>
<text x="88.2" y="74.3">20</text>
<text x="88.2" y="76.2">19</text>
<text x="104.3" y="74.3">1</text>
<text x="104.3" y="76.2">2</text>
<text x="160.6" y="72.3">51</text>
<text x="160.6" y="74.3">52</text>
<text x="160.6" y="76.2">37</text>
<text x="254.8" y="72.3">128</text>
<text x="254.8" y="74.3">131</text>
<text x="254.8" y="76.2">132</text>
<text x="54.7" y="78.1">3</text>
<text x="54.7" y="80">4</text>
<text x="54.7" y="81.9">5</text>
<text x="54.7" y="83.8">6</text>
<text x="88.2" y="80">17</text>
<text x="88.2" y="83.8">15</text>
<text x="88.2" y="78.1">18</text>
<text x="88.2" y="81.9">16</text>
<text x="104.3" y="78.1">3</text>
<text x="104.3" y="81.9">5</text>
<text x="104.3" y="80">4</text>
<text x="104.3" y="83.8">6</text>
<text x="160.6" y="78.1">38</text>
<text x="160.6" y="80">41</text>
<text x="160.6" y="81.9">43</text>
<text x="160.6" y="83.8">44</text>
<text x="254.8" y="78.1">134</text>
<text x="254.8" y="80">135</text>
<text x="254.8" y="81.9">137</text>
<text x="254.8" y="83.8">143</text>
<text x="54.7" y="85.7">7</text>
<text x="54.7" y="87.6">8</text>
<text x="54.7" y="89.5">9</text>
<text x="88.2" y="87.6">13</text>
<text x="88.2" y="85.7">14</text>
<text x="88.2" y="89.5">12</text>
<text x="104.3" y="85.7">7</text>
<text x="104.3" y="89.5">9</text>
<text x="104.3" y="87.6">8</text>
<text x="160.6" y="85.7">45</text>
<text x="160.6" y="87.6">49</text>
<text x="160.6" y="89.5">55</text>
<text x="254.8" y="87.6">164</text>
<text x="254.8" y="89.5">159</text>
<text x="54.7" y="91.4">10</text>
<text x="88.2" y="91.4">11</text>
<text x="104.3" y="91.4">10</text>
<text x="112" y="95.2">6</text>
<text x="127.1" y="95.2">1</text>
<text x="160.6" y="95.2">68</text>
<text x="160.6" y="91.4">57</text>
<text x="254.8" y="91.4">160</text>
<text x="254.8" y="93.3">162</text>
<text x="254.8" y="95.2">166</text>
<text x="112" y="100.9">2</text>
<text x="127.1" y="99">4</text>
<text x="127.1" y="100.9">5</text>
<text x="127.1" y="97.1">3</text>
<text x="160.6" y="97.1">69</text>
<text x="160.6" y="99">70</text>
<text x="160.6" y="100.9">78</text>
<text x="254.8" y="97.1">171</text>
<text x="254.8" y="100.9">187</text>
<text x="45.2" y="106.6">1</text>
<text x="160.6" y="102.8">80</text>
<text x="160.6" y="104.7">81</text>
<text x="160.6" y="106.6">82</text>
<text x="254.8" y="102.8">188</text>
<text x="254.8" y="104.7">183</text>
<text x="254.8" y="106.6">185</text>
<text x="45.2" y="108.5">2</text>
<text x="45.2" y="110.4">3</text>
<text x="45.2" y="112.4">4</text>
<text x="160.6" y="108.5">83</text>
<text x="160.6" y="110.4">87</text>
<text x="160.6" y="112.4">88</text>
<text x="254.8" y="108.5">186</text>
<text x="254.8" y="110.4">197</text>
<text x="104.8" y="114.9" transform="rotate(-90 104.8 114.9)">1</text>
<text x="159.6" y="116.2">111</text>
<text x="159.6" y="118.1">112</text>
<text x="160.6" y="120">93</text>
<text x="254.8" y="114.3">217</text>
<text x="254.8" y="116.2">239</text>
<text x="254.8" y="118.1">240</text>
<text x="104.8" y="120.4" transform="rotate(-90 104.8 120.4)">2</text>
<text x="160.6" y="121.9">94</text>
<text x="160.6" y="123.8">98</text>
<text x="160.6" y="125.7">99</text>
<text x="159.6" y="127.6">100</text>
<text x="159.6" y="129.5">103</text>
<text x="159.6" y="131.4">106</text>
<text x="108.2" y="133.3">2</text>
<text x="117.6" y="133.3">1</text>
<text x="159.6" y="133.3">113</text>
<text x="159.6" y="135.2">117</text>
<text x="159.6" y="137.1">118</text>
<text x="113.8" y="140.2">1%</text>
<text x="163.9" y="143.5">ALTERA EP3C40Q240</text>
<text x="163.9" y="145.8">Version = 1.0</text>
<text x="203.9" y="193.9">Copyright 2011 - Kevin Wheatley M0KHZ, Phil Harman VK6APH, Kjell Karlsen LA2NI and Abhi Arunoday</text>
<text x="219.1" y="195.8">Title</text>
<text x="236.3" y="197.7">Derived from the work of the HPSDR community.</text>
<text x="245.8" y="195.8">Hermes: FPGA</text>
<text x="249.6" y="192">HPSDR</text>
<text x="219.1" y="201.5">Size</text>
<text x="219.1" y="199.6">Released under TAPR Non-commercial Hardware License.</text>
<text x="221" y="203.5">Custom</text>
<text x="226.7" y="201.5">Document Number</text>
<text x="268.6" y="199.6">http://www.tapr.org/NCL</text>
<text x="278.2" y="203.5">GAMMA v15</text>
<text x="282" y="201.5">Rev</text>
<text x="219.1" y="207.3">Date:</text>
<text x="257.2" y="207.3">Sheet</text>
<text x="266.7" y="207.3">1</text>
<text x="272.5" y="207.3">of</text>
<text x="278.2" y="207.3">9</text>
</g>
<g font-size="1.7" fill="#004080">
<text x="164.8" y="65.6">IO_VB1N1_9/DIFFIO_L7p/DQS2L/CQ3L/CDPCLK0</text>
<text x="247.8" y="65.6">RUP3</text>
<text x="164.8" y="67.5">IO_VB1N1_14/DIFFIO_L10p/FLASH_nCE/nCSO</text>
<text x="164.8" y="69.4">IO_VB1N3_21</text>
<text x="241.7" y="69.4">DIFFIO_R32n</text>
<text x="241.7" y="71.3">DIFFIO_R32p</text>
<text x="247.6" y="67.5">RDN3</text>
<text x="43.1" y="75.1">ANT_TUNE</text>
<text x="43.4" y="77">+12V ALEX</text>
<text x="92.5" y="75.1">VCC</text>
<text x="92.5" y="77">CE2</text>
<text x="98.5" y="75.1">CE1</text>
<text x="100.5" y="77">I0</text>
<text x="164.8" y="73.2">RUP1</text>
<text x="164.8" y="75.1">RDN1</text>
<text x="164.8" y="77">IO_VB2N0_37/DIFFIO_L28p</text>
<text x="229.1" y="75.1">IO_VB5N3_131/DIFFIO_R53n</text>
<text x="229.1" y="77">IO_VB5N3_132/DIFFIO_R53p</text>
<text x="240.3" y="73.2">IO_VB5N3_128</text>
<text x="35.2" y="82.7">ALEX_SPI_RX_LOAD</text>
<text x="39.6" y="78.9">ALEX_SPI_SDO</text>
<text x="39.8" y="80.8">ALEX_SPI_SCK</text>
<text x="92.5" y="80.8">O1</text>
<text x="92.5" y="78.9">O0</text>
<text x="92.5" y="82.7">O2</text>
<text x="100.5" y="78.9">I1</text>
<text x="100.5" y="82.7">I3</text>
<text x="100.5" y="80.8">I2</text>
<text x="164.8" y="78.9">IO_VB2N0_38/DIFFIO_L28n</text>
<text x="164.8" y="80.8">IO_VB2N0_41/DIFFIO_L32p</text>
<text x="164.8" y="82.7">IO_VB2N0_43/DIFFIO_L33n</text>
<text x="229.1" y="78.9">IO_VB5N3_134/DIFFIO_R51n</text>
<text x="229.1" y="80.8">IO_VB5N2_135/DIFFIO_R51p</text>
<text x="229.1" y="82.7">IO_VB5N2_137/DIFFIO_R46p</text>
<text x="35.4" y="84.6">ALEX_SPI_TX_LOAD</text>
<text x="43.3" y="86.5">FWD_PWR</text>
<text x="49.1" y="88.4">PTT</text>
<text x="92.5" y="88.4">O5</text>
<text x="92.5" y="84.6">O3</text>
<text x="92.5" y="86.5">O4</text>
<text x="100.5" y="86.5">I5</text>
<text x="100.5" y="84.6">I4</text>
<text x="100.5" y="88.4">I6</text>
<text x="164.8" y="84.6">IO_VB2N1_44/DIFFIO_L34p/DQS1L/CQ1L#/DPCLK1</text>
<text x="164.8" y="86.5">IO_VB2N1_45/DIFFIO_L34n</text>
<text x="164.8" y="88.4">IO_VB2N2_49/DIFFIO_L44p</text>
<text x="209" y="84.6">IO_VB5N0_143/DIFFIO_R33p/DQS1R/CQ1R#/DPCLK6</text>
<text x="241.7" y="88.4">DIFFIO_R24p</text>
<text x="43.8" y="90.3">REV_PWR</text>
<text x="48.5" y="92.2">GND</text>
<text x="92.5" y="90.3">O6</text>
<text x="92.5" y="92.2">O7</text>
<text x="98" y="92.2">GND</text>
<text x="100.5" y="90.3">I7</text>
<text x="164.8" y="90.3">IO_VB2N3_55</text>
<text x="164.8" y="92.2">IO_VB2N3_57</text>
<text x="223.9" y="94.1">IO_VB6N3_162/DIFFIO_R24n/nCEO</text>
<text x="241.7" y="90.3">DIFFIO_R27n</text>
<text x="241.7" y="92.2">DIFFIO_R27p</text>
<text x="115.3" y="96.1">VDD</text>
<text x="115.3" y="101.8">GND</text>
<text x="121.2" y="96.1">SCK</text>
<text x="122.3" y="99.9">SO</text>
<text x="122.4" y="101.8">CS</text>
<text x="123.2" y="98">SI</text>
<text x="164.8" y="96.1">IO_VB3N3_68/DIFFIO_B6p/DQS1B/CQ1B#/CDPCLK2</text>
<text x="164.8" y="98">IO_VB3N2_69/PLL1_CLKOUTp</text>
<text x="164.8" y="99.9">IO_VB3N2_70/PLL1_CLKOUTn</text>
<text x="164.8" y="101.8">IO_VB3N1_78/DIFFIO_B16p/DQS3B/CQ3B#/DPCLK2</text>
<text x="210" y="96.1">IO_VB6N3_166/DIFFIO_R23n/DQS0R/CQ1R/DPCLK7</text>
<text x="224.8" y="98">IO_VB6N1_171/DIFFIO_R12n/nWE</text>
<text x="247.8" y="101.8">RUP4</text>
<text x="164.8" y="103.7">IO_VB3N1_80/DIFFIO_B17n</text>
<text x="164.8" y="105.6">IO_VB3N1_81/DIFFIO_B18p</text>
<text x="164.8" y="107.5">IO_VB3N1_82/DIFFIO_B18n</text>
<text x="209.3" y="105.6">IO_VB7N0_183/DIFFIO_T49p/DQS0T/CQ1T/CDPCLK6</text>
<text x="226.7" y="107.5">IO_VB7N0_185/PLL2_CLKOUTn</text>
<text x="247.6" y="103.7">RDN4</text>
<text x="164.8" y="109.4">IO_VB3N1_83/DIFFIO_B21n/DQS5B/CQ5B#/DPCLK3</text>
<text x="164.8" y="111.3">IO_VB3N0_87/DIFFIO_B27p</text>
<text x="164.8" y="113.2">IO_VB3N0_88/DIFFIO_B27n</text>
<text x="226.7" y="109.4">IO_VB7N1_186/PLL2_CLKOUTp</text>
<text x="229.2" y="111.3">IO_VB7N2_197/DIFFIO_T38p</text>
<text x="164.8" y="117">RUP2</text>
<text x="164.8" y="118.9">RDN2</text>
<text x="226.7" y="117">IO_VB8N3_239/PLL3_CLKOUTn</text>
<text x="226.7" y="118.9">IO_VB8N3_240/PLL3_CLKOUTp</text>
<text x="229.2" y="115.1">IO_VB8N0_217/DIFFIO_T22n</text>
<text x="164.8" y="120.8">IO_VB4N3_93/DIFFIO_B28p</text>
<text x="164.8" y="122.7">IO_VB4N3_94/DIFFIO_B28n</text>
<text x="164.8" y="124.6">IO_VB4N3_98/DIFFIO_B32p</text>
<text x="164.8" y="126.5">IO_VB4N3_99/DIFFIO_B32n/DQS4B/CQ5B/DPCLK4</text>
<text x="164.8" y="128.4">IO_VB4N3_100/DIFFIO_B34p</text>
<text x="164.8" y="130.3">IO_VB4N2_103/DIFFIO_B35p</text>
<text x="164.8" y="132.2">IO_VB4N2_106</text>
<text x="164.8" y="134.2">IO_VB4N0_113/DIFFIO_B48n/DQS0B/CQ1B/CDPCLK3</text>
<text x="164.8" y="136.1">IO_VB4N0_117/PLL4_CLKOUTp</text>
<text x="164.8" y="138">IO_VB4N0_118/PLL4_CLKOUTn</text>
</g>
<g font-size="1.4">
<text x="30.5" y="1.4">5</text>
<text x="87.7" y="1.4">4</text>
<text x="144.8" y="1.4">3</text>
<text x="202" y="1.4">2</text>
<text x="259.1" y="1.4">1</text>
<text x=".5" y="28.8">D</text>
<text x="288.2" y="28.8">D</text>
<text x=".5" y="80.3">C</text>
<text x="288.2" y="80.3">C</text>
<text x=".5" y="131.7">B</text>
<text x="288.2" y="131.7">B</text>
<text x=".5" y="183.1">A</text>
<text x="288.2" y="183.1">A</text>
<text x="30.5" y="209.1">5</text>
<text x="87.7" y="209.1">4</text>
<text x="144.8" y="209.1">3</text>
<text x="202" y="209.1">2</text>
<text x="259.1" y="209.1">1</text>
</g>
</svg>
